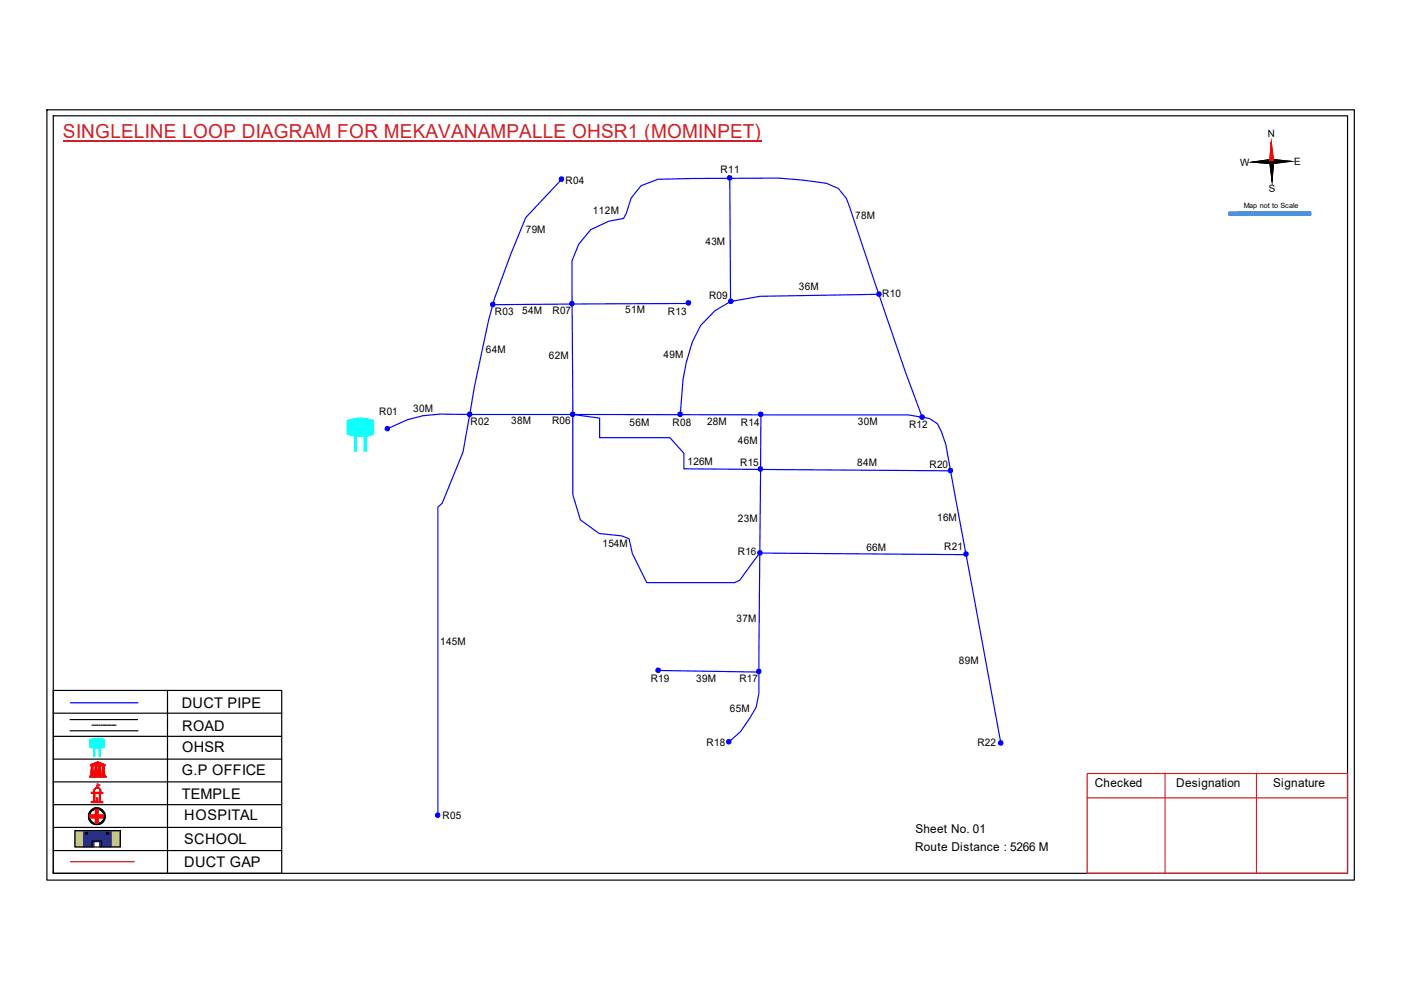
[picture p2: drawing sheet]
<svg xmlns="http://www.w3.org/2000/svg" width="297mm" height="210mm" viewBox="0 0 297 210" stroke-linecap="round" stroke-linejoin="round" font-family="sans-serif">
<path d="M11.3 151.2h48.4M11.3 156.1h48.4M14.9 152.6h14.3M14.9 154.9h14.3M35.5 146.4v38.8M11.3 175.4h48.4M11.3 161h48.4M11.3 165.8h48.4M11.3 170.6h48.4M11.3 180.3h48.4" fill="none" stroke="#000" stroke-width=".25"/>
<path d="M21 158.6h.3v1.8h-.3z" fill-rule="evenodd" fill="#0ffffc"/>
<path d="M21 158.6h.3v1.8h-.3z" fill="none" stroke="#0ffffc" stroke-width=".21"/>
<path d="M19.9 158.6h.2v1.8h-.2z" fill-rule="evenodd" fill="#0ffffc"/>
<path d="M19 156.9l1.6-.4 1.5 .3v1.6l-1.5 .3-1.6-.4zM19.9 158.6h.2v1.8h-.2z" fill="none" stroke="#0ffffc" stroke-width=".21"/>
<path d="M19 156.8a4 4 0 0 1 3.1 0v1.7a5.6 5.6 0 0 1-3 0z" fill-rule="evenodd" fill="#0ffffc"/>
<path d="M19 156.8a4 4 0 0 1 3.1 0v1.7a5.6 5.6 0 0 1-3 0z" fill="none" stroke="#0ffffc" stroke-width=".21"/>
<path d="M19 164.6h3.5v.2h-3.5zM19.2 164.3h3.1v.2h-3.1zM19.2 162.1l1.5-.6 1.6 .7zM19.3 162.4l.6-.1-.2 .1 .1 1.7h-.5l.1-1.7zM19.3 164.2h2.8v.1h-2.8zM19.5 162.1l1.2-.5 1.3 .5zM20.1 162.3h.5v1.8h-.5zM20.7 161.7l.2 .1-.2 .3zM20.9 162.3h.5v1.8h-.5zM21.6 162.3l.6 .1h-.1v1.7h-.4l.1-1.7z" fill="none" stroke="#f00" stroke-width=".21"/>
<path d="M21.6 162.3h.5v1.8h-.5z" fill-rule="evenodd" fill="#f00"/>
<path d="M21.6 162.3h.5v1.8h-.5z" fill="none" stroke="#f00" stroke-width=".21"/>
<path d="M20.9 162.3h.5v1.8h-.5z" fill-rule="evenodd" fill="#f00"/>
<path d="M20.9 162.3h.5v1.8h-.5z" fill="none" stroke="#f00" stroke-width=".21"/>
<path d="M20.1 162.3h.5v1.8h-.5z" fill-rule="evenodd" fill="#f00"/>
<path d="M20.1 162.3h.5v1.8h-.5z" fill="none" stroke="#f00" stroke-width=".21"/>
<path d="M19.3 162.3h.5v1.8h-.5z" fill-rule="evenodd" fill="#f00"/>
<path d="M19.3 162.3h.5v1.8h-.5z" fill="none" stroke="#f00" stroke-width=".21"/>
<path d="M20.6 161.7h.4v.4h-.4z" fill-rule="evenodd" fill="#f00"/>
<path d="M19 164.6h3.6v.2h-3.6zM19 164.7h3.6M19.2 164.3h3.1v.2h-3.1zM19.2 164.4h3.1M19.3 164.2h2.8v.1h-2.8zM19.3 164.3h2.8M20.6 161.7h.4v.4h-.4z" fill="none" stroke="#f00" stroke-width=".21"/>
<path d="M19.2 162.1l1-.4a.94 .94 0 0 1 1.1 0l1 .4v.2h-3.1zM19.9 162.1h.7l-.1-.3zM21 161.8l-.1 .3h.7z" fill-rule="evenodd" fill="#f00"/>
<path d="M19.2 162.1l1-.4a.94 .94 0 0 1 1.1 0l1 .4v.2h-3.1zM19.9 162.1l.6-.3 .1 .3zM20.1 168.1h1l-.1 1.9-.9-.1zM20.1 167.2a.73 .73 0 0 1 .9-.2 .73 .73 0 0 1 .4 .9v.2h.4v.1h-.5v1.7l.5 .1v.2l-2.5-.1v-.2h.6v-1.8h-.5v-.1h.5v-.4zM20.1 167.3a.55 .55 0 0 1 1 0l.2 .8-1.4-.1zM20.5 169.2l.1 .6zM20.6 166.5l.1 .5zM21 161.8l.6 .3h-.7z" fill="none" stroke="#f00" stroke-width=".21"/>
<path d="M20.6 166.2l.6 .3-.5 .3z" fill="none" stroke="#e66000" stroke-width=".21"/>
<path d="M20 167.2a.8 .8 0 0 1 1.4 .3v.5l.4 .1v.1l-.5 .1v1.5l.1 .2h.4v.2h-2.5v-.3l.6-.1v-1.6h-.6v-.2h.5zM20.1 167.4l-.2 .6h1.3l-.1-.6-.2-.3h-.5zM20.1 168.3v1.6h.9v-1.7zM20.4 169.2h.3l-.1 .7h-.2z" fill-rule="evenodd" fill="#f00"/>
<path d="M20 167.2a.8 .8 0 0 1 1.4 .3v.5l.4 .1v.1l-.5 .1v1.5l.1 .2h.4v.2h-2.5v-.3l.6-.1v-1.6h-.6v-.2h.5zM20.1 167.4l.3-.3h.5l.2 .3 .1 .6h-1.3zM20.1 168.3l.9-.1v1.7h-.9zM20.4 169.2h.3l-.1 .7h-.2z" fill="none" stroke="#f00" stroke-width=".21"/>
<path d="M20.6 166.5v.5z" fill="#f00"/>
<path d="M20.6 166.5v.5z" fill="none" stroke="#f00" stroke-width=".21"/>
<path d="M20.6 166.5v.5z" fill="#f00"/>
<path d="M20.6 166.5v.5z" fill="none" stroke="#f00" stroke-width=".21"/>
<path d="M20.6 166.5v.5z" fill="#f00"/>
<path d="M20.6 166.5v.5zM20.6 166.5v.5" fill="none" stroke="#f00" stroke-width=".21"/>
<path d="M20.7 166.8l-.1 .2z" fill="#f00"/>
<path d="M20.7 166.8l-.1 .2z" fill="none" stroke="#f00" stroke-width=".21"/>
<path d="M20.7 166.8v.2z" fill="#f00"/>
<path d="M20.7 166.8v.2z" fill="none" stroke="#f00" stroke-width=".21"/>
<path d="M20.6 167h.1z" fill="#f00"/>
<path d="M20.6 167h.1z" fill="none" stroke="#f00" stroke-width=".21"/>
<path d="M20.6 167h.1z" fill="#f00"/>
<path d="M20.6 167h.1z" fill="none" stroke="#f00" stroke-width=".21"/>
<path d="M20.6 166.2l.6 .3-.6 .3z" fill-rule="evenodd" fill="#e66000"/>
<path d="M20.6 166.2l.6 .3-.6 .3z" fill="none" stroke="#e66000" stroke-width=".21"/>
<path d="M11.3 146.4h48.4v38.8h-48.4zM19.5 153.8h.4M20 153.8h.3M20.4 153.8h.4M21 153.8h.2M21.4 153.8h.3M21.9 153.8h.3M22.3 153.8h.3M22.8 153.8h.4M23.2 153.8h.4M23.7 153.8h.4M24.2 153.8h.4" fill="none" stroke="#000" stroke-width=".25"/>
<path d="M14.9 149h14.3" fill="none" stroke="#00f" stroke-width=".25"/>
<g fill="none" stroke="#000" stroke-width=".21">
<path d="M19.3 172a1.38 1.38 0 0 1 2.4 .2 1.49 1.49 0 0 1-.8 2.4 1.59 1.59 0 0 1-1.7-.8 1.59 1.59 0 0 1 .1-1.8z"/>
<circle cx="20.5" cy="173" r="1.81"/>
<circle cx="20.5" cy="173.1" r="1.78"/>
<circle cx="20.5" cy="173.1" r="1.59"/>
</g>
<path d="M18.7 173a1.81 1.81 0 0 1 3.6 0 1.81 1.81 0 0 1-3.6 0zM19.3 172a1.55 1.55 0 0 0 .2 2.2 1.55 1.55 0 0 0 2.2-.1 1.55 1.55 0 0 0-.2-2.2l-.4-.2a1.37 1.37 0 0 0-1.8 .3z" fill-rule="evenodd" fill="#000"/>
<path d="M19.1 172.8h1.2v-1.1h.5v1.1h1.1v.6h-1.1v1.1h-.5v-1.1h-1.2z" fill="none" stroke="#f00" stroke-width=".25"/>
<path d="M19.1 172.8h1.1v-1.1h.6v1.1h1.1v.6h-1.1v1.1h-.6v-1.1h-1.1z" fill-rule="evenodd" fill="#f00"/>
<path d="M19.1 172.8h1.1v-1.1h.6v1.1h1.1v.6h-1.1v1.1h-.6v-1.1h-1.1z" fill="none" stroke="#f00" stroke-width=".21"/>
<path d="M14.9 182.7h13.6" fill="none" stroke="#f00" stroke-width=".25"/>
<path d="M15.9 176.1h1.9v3.5h-1.9zM23.6 176.1h1.9v3.5h-1.9z" fill-rule="evenodd" fill="#c8c92d"/>
<path d="M15.9 176.1h1.9v3.5h-1.9zM23.6 176.1h1.9v3.5h-1.9z" fill="none" stroke="#c8c92d" stroke-width=".21"/>
<path d="M17.7 176.1h5.9v3.5h-2.5v-1.1h-1.2v1.1h-2.2zM18.2 176.5v.4h.3v-.4zM22.6 176.5v.4h.4v-.4z" fill-rule="evenodd" fill="#293189"/>
<path d="M17.7 176.1h5.9v3.5h-2.5v-1.1h-1.2v1.1h-2.2zM18.2 176.5h.3v.4h-.3zM22.6 176.5h.4v.4h-.4z" fill="none" stroke="#293189" stroke-width=".21"/>
<path d="M9.9 23.3h277.2v163.3h-277.2zM11.3 24.6h274.4v160.6h-274.4zM269.5 30.2l.2 8.2M15.9 176.1h9.6v3.5h-9.6zM18.2 176.5h.4v.4h-.4zM19.5 179.6v-1.3h2v1.3M22.6 176.5h.5v.4h-.5zM11.3 184.8v.4" fill="none" stroke="#000" stroke-width=".25"/>
<path d="M13.3 29.8h148.1M230.5 164h55.2v21.2h-55.2zM230.5 169.2h55.2M247 164v21.2M266.4 164v21.2" fill="none" stroke="#cd2027" stroke-width=".25"/>
<path d="M265.5 34.4l4.1-.6v.9zM269.6 33.8l4.1 .4-4.1 .5z" fill="#000"/>
<path d="M265.5 34.4l4.1-.6v.9zM269.6 33.8l4.1 .4-4.1 .5z" fill="none" stroke="#000" stroke-width=".21"/>
<path d="M269.5 30.2l.5 4.1h-.8z" fill="#f00"/>
<path d="M269.5 30.2l.5 4.1h-.8z" fill="none" stroke="#f00" stroke-width=".21"/>
<path d="M269.2 34.3h.8l-.3 4.1zM265.5 34.4l4.1-.6v.9zM269.6 33.8l4.1 .4-4.1 .5z" fill="#000"/>
<path d="M265.5 34.4l4.1-.6v.9zM269.2 34.3h.8l-.3 4.1zM269.6 33.8l4.1 .4-4.1 .5z" fill="none" stroke="#000" stroke-width=".21"/>
<path d="M269.5 30.2l.2 8.2" fill="none" stroke="#000" stroke-width=".25"/>
<path d="M269.5 30.2l.5 4.1h-.8z" fill="#f00"/>
<path d="M269.5 30.2l.5 4.1h-.8z" fill="none" stroke="#f00" stroke-width=".21"/>
<path d="M269.2 34.3h.8l-.3 4.1z" fill="#000"/>
<path d="M269.2 34.3h.8l-.3 4.1z" fill="none" stroke="#000" stroke-width=".21"/>
<path d="M269.5 30.2l.1 4.1" fill="none" stroke="#f00" stroke-width=".25"/>
<path d="M269.6 34.3l.1 4.1" fill="none" stroke="#000" stroke-width=".25"/>
<path d="M260.6 45h17.2v.6h-17.2z" fill-rule="evenodd" fill="#0093dd"/>
<path d="M260.6 45h17.2v.6h-17.2z" fill="none" stroke="#0093dd" stroke-width=".21"/>
<path d="M260.6 45h17.3v.6h-17.3z" fill="none" stroke="#0093dd" stroke-width=".25"/>
<path d="M119.1 38l-7.6 8.1-3.3 7.9-3.3 9.2-1.3 4.7-3.1 14.3-2.3 13.6-4.4 10.9-1 .8v65.4M154.7 37.8l.2 26.1M145.9 64.3l-41.4 .3M186.4 62.4l-25.2 .4-6.3 1.1-3.3 2-3.1 3.1-1.7 3.6-1.3 4.3-.7 3.5-.6 7.6M99.5 87.9l93.1 .1 4.5 .7 1.7 1.1 .8 1.7 .9 2.7 11.7 63.4M121.5 87.9l5.6 .7v4.2h14.9l3 3.3v3.3l56.5 .4M161.3 88l-.4 59-.6 2.9-1.3 2.2-2 3-2.4 2.2M195.5 88.5l-3.5-9.6-12-35.3-.6-1.5-1.6-2.1-2.6-1.1-5-.7-5.1-.4-25.6 .2-3.6 1.4-2.1 2.6-1 3.2-.6 1.1-3.1 .6-3.8 1.8-2.6 3-1.4 3.6 .2 49.6 1.6 5.3 3.9 2.9 4.9 .5 1.5 .7 .7 3 3 6.2h18.6l1.1-.5 4.3-5.7 43.7 .3M139.5 142.2l21.4 .3" fill="none" stroke="#00f" stroke-width=".25"/>
<circle cx="92.8" cy="172.8" r=".49" fill="#00f"/>
<circle cx="92.8" cy="172.8" r=".49" fill="none" stroke="#00f" stroke-width=".21"/>
<circle cx="99.6" cy="87.8" r=".49" fill="#00f"/>
<circle cx="99.6" cy="87.8" r=".49" fill="none" stroke="#00f" stroke-width=".21"/>
<circle cx="121.4" cy="87.8" r=".49" fill="#00f"/>
<circle cx="121.4" cy="87.8" r=".49" fill="none" stroke="#00f" stroke-width=".21"/>
<circle cx="104.5" cy="64.5" r=".49" fill="#00f"/>
<circle cx="104.5" cy="64.5" r=".49" fill="none" stroke="#00f" stroke-width=".21"/>
<circle cx="119.1" cy="37.9" r=".49" fill="#00f"/>
<circle cx="119.1" cy="37.9" r=".49" fill="none" stroke="#00f" stroke-width=".21"/>
<circle cx="121.3" cy="64.3" r=".49" fill="#00f"/>
<circle cx="121.3" cy="64.3" r=".49" fill="none" stroke="#00f" stroke-width=".21"/>
<circle cx="146" cy="64.2" r=".49" fill="#00f"/>
<circle cx="146" cy="64.2" r=".49" fill="none" stroke="#00f" stroke-width=".21"/>
<circle cx="154.7" cy="37.7" r=".49" fill="#00f"/>
<circle cx="154.7" cy="37.7" r=".49" fill="none" stroke="#00f" stroke-width=".21"/>
<circle cx="155" cy="63.8" r=".49" fill="#00f"/>
<circle cx="155" cy="63.8" r=".49" fill="none" stroke="#00f" stroke-width=".21"/>
<circle cx="186.4" cy="62.3" r=".49" fill="#00f"/>
<circle cx="186.4" cy="62.3" r=".49" fill="none" stroke="#00f" stroke-width=".21"/>
<circle cx="195.5" cy="88.4" r=".49" fill="#00f"/>
<circle cx="195.5" cy="88.4" r=".49" fill="none" stroke="#00f" stroke-width=".21"/>
<circle cx="201.5" cy="99.7" r=".49" fill="#00f"/>
<circle cx="201.5" cy="99.7" r=".49" fill="none" stroke="#00f" stroke-width=".21"/>
<circle cx="161.2" cy="99.4" r=".49" fill="#00f"/>
<circle cx="161.2" cy="99.4" r=".49" fill="none" stroke="#00f" stroke-width=".21"/>
<circle cx="161.3" cy="87.8" r=".49" fill="#00f"/>
<circle cx="161.3" cy="87.8" r=".49" fill="none" stroke="#00f" stroke-width=".21"/>
<circle cx="144.2" cy="87.8" r=".49" fill="#00f"/>
<circle cx="144.2" cy="87.8" r=".49" fill="none" stroke="#00f" stroke-width=".21"/>
<circle cx="161.1" cy="117.2" r=".49" fill="#00f"/>
<circle cx="161.1" cy="117.2" r=".49" fill="none" stroke="#00f" stroke-width=".21"/>
<circle cx="160.9" cy="142.3" r=".49" fill="#00f"/>
<circle cx="160.9" cy="142.3" r=".49" fill="none" stroke="#00f" stroke-width=".21"/>
<circle cx="139.5" cy="142.1" r=".49" fill="#00f"/>
<circle cx="139.5" cy="142.1" r=".49" fill="none" stroke="#00f" stroke-width=".21"/>
<circle cx="154.5" cy="157.2" r=".49" fill="#00f"/>
<circle cx="154.5" cy="157.2" r=".49" fill="none" stroke="#00f" stroke-width=".21"/>
<circle cx="212.2" cy="157.5" r=".49" fill="#00f"/>
<circle cx="212.2" cy="157.5" r=".49" fill="none" stroke="#00f" stroke-width=".21"/>
<circle cx="204.8" cy="117.4" r=".49" fill="#00f"/>
<circle cx="204.8" cy="117.4" r=".49" fill="none" stroke="#00f" stroke-width=".21"/>
<path d="M99.5 87.9l-6.2-.1-3.6 .3-3.3 .9-4.3 1.9" fill="none" stroke="#00f" stroke-width=".25"/>
<circle cx="82.1" cy="90.8" r=".49" fill="#00f"/>
<circle cx="82.1" cy="90.8" r=".49" fill="none" stroke="#00f" stroke-width=".21"/>
<path d="M77.2 92.4h.6v3.3h-.6z" fill-rule="evenodd" fill="#0ffffc"/>
<path d="M77.2 92.4h.6v3.3h-.6z" fill="none" stroke="#0ffffc" stroke-width=".21"/>
<path d="M75.1 92.4h.5v3.3h-.5z" fill-rule="evenodd" fill="#0ffffc"/>
<path d="M73.6 89.2a7.1 7.1 0 0 1 5.6 0v2.8a7.9 7.9 0 0 1-5.6 0zM75.1 92.4h.5v3.3h-.5z" fill="none" stroke="#0ffffc" stroke-width=".21"/>
<path d="M73.6 89.2h.1a7.5 7.5 0 0 1 5.5 0v2.8a7.7 7.7 0 0 1-5.6 0z" fill-rule="evenodd" fill="#0ffffc"/>
<path d="M73.6 89.2h.1a7.5 7.5 0 0 1 5.5 0v2.8a7.7 7.7 0 0 1-5.6 0z" fill="none" stroke="#0ffffc" stroke-width=".21"/>
<text font-size="4.1" fill="#cd2027" x="13.3" y="29.3">SINGLELINE LOOP DIAGRAM FOR MEKAVANAMPALLE OHSR1 (MOMINPET)</text>
<g font-size="3.1">
<text x="38.6" y="150">DUCT PIPE</text>
<text x="38.6" y="154.9">ROAD</text>
<text x="38.6" y="159.5">OHSR</text>
<text x="38.6" y="164.3">G.P OFFICE</text>
<text x="38.6" y="169.3">TEMPLE</text>
<text x="39.1" y="173.9">HOSPITAL</text>
<text x="39.1" y="179">SCHOOL</text>
<text x="39.1" y="183.8">DUCT GAP</text>
</g>
<g font-size="2.6">
<text x="232.1" y="167">Checked</text>
<text x="249.4" y="167">Designation</text>
<text x="270" y="167">Signature</text>
<text x="194.1" y="176.6">Sheet No. 01</text>
<text x="194" y="180.3">Route Distance : 5266 M</text>
</g>
<g font-size="2.2">
<text x="119.9" y="38.9">R04</text>
<text x="152.8" y="36.7">R11</text>
<text x="125.7" y="45.5">112M</text>
<text x="181.3" y="46.5">78M</text>
<text x="111.5" y="49.4">79M</text>
<text x="149.6" y="51.9">43M</text>
<text x="150.3" y="63.4">R09</text>
<text x="169.4" y="61.6">36M</text>
<text x="187.1" y="63">R10</text>
<text x="104.9" y="66.7">R03</text>
<text x="110.7" y="66.6">54M</text>
<text x="117.1" y="66.5">R07</text>
<text x="132.5" y="66.4">51M</text>
<text x="141.6" y="66.7">R13</text>
<text x="103" y="74.9">64M</text>
<text x="116.4" y="76">62M</text>
<text x="140.7" y="75.9">49M</text>
<text x="80.4" y="88.1">R01</text>
<text x="87.6" y="87.4">30M</text>
<text x="108.4" y="89.9">38M</text>
<text x="99.8" y="90.1">R02</text>
<text x="117" y="90">R06</text>
<text x="133.5" y="90.3">56M</text>
<text x="142.6" y="90.4">R08</text>
<text x="149.9" y="90.1">28M</text>
<text x="156.4" y="94.1">46M</text>
<text x="157.1" y="90.3">R14</text>
<text x="181.9" y="90.2">30M</text>
<text x="192.7" y="90.8">R12</text>
<text x="145.8" y="98.6">126M</text>
<text x="156.9" y="98.7">R15</text>
<text x="181.7" y="98.7">84M</text>
<text x="197.1" y="99.2">R20</text>
<text x="156.4" y="110.7">23M</text>
<text x="198.7" y="110.5">16M</text>
<text x="127.7" y="116">154M</text>
<text x="156.4" y="117.7">R16</text>
<text x="183.7" y="116.8">66M</text>
<text x="200.2" y="116.6">R21</text>
<text x="156.2" y="131.9">37M</text>
<text x="93.3" y="136.7">145M</text>
<text x="203.3" y="140.9">89M</text>
<text x="138" y="144.7">R19</text>
<text x="147.6" y="144.5">39M</text>
<text x="156.8" y="144.6">R17</text>
<text x="154.7" y="151">65M</text>
<text x="149.8" y="158.2">R18</text>
<text x="207.2" y="158.1">R22</text>
<text x="93.8" y="173.7">R05</text>
</g>
<g font-size="2.1">
<text x="268.8" y="29.1" transform="rotate(-1 268.8 29.1)">N</text>
<text x="262.9" y="35.1" transform="rotate(-1 262.9 35.1)">W</text>
<text x="274.4" y="35" transform="rotate(-1 274.4 35)">E</text>
<text x="269" y="40.7" transform="rotate(-1 269 40.7)">S</text>
</g>
<text font-size="1.5" x="263.7" y="44.2">Map not to Scale</text>
</svg>
